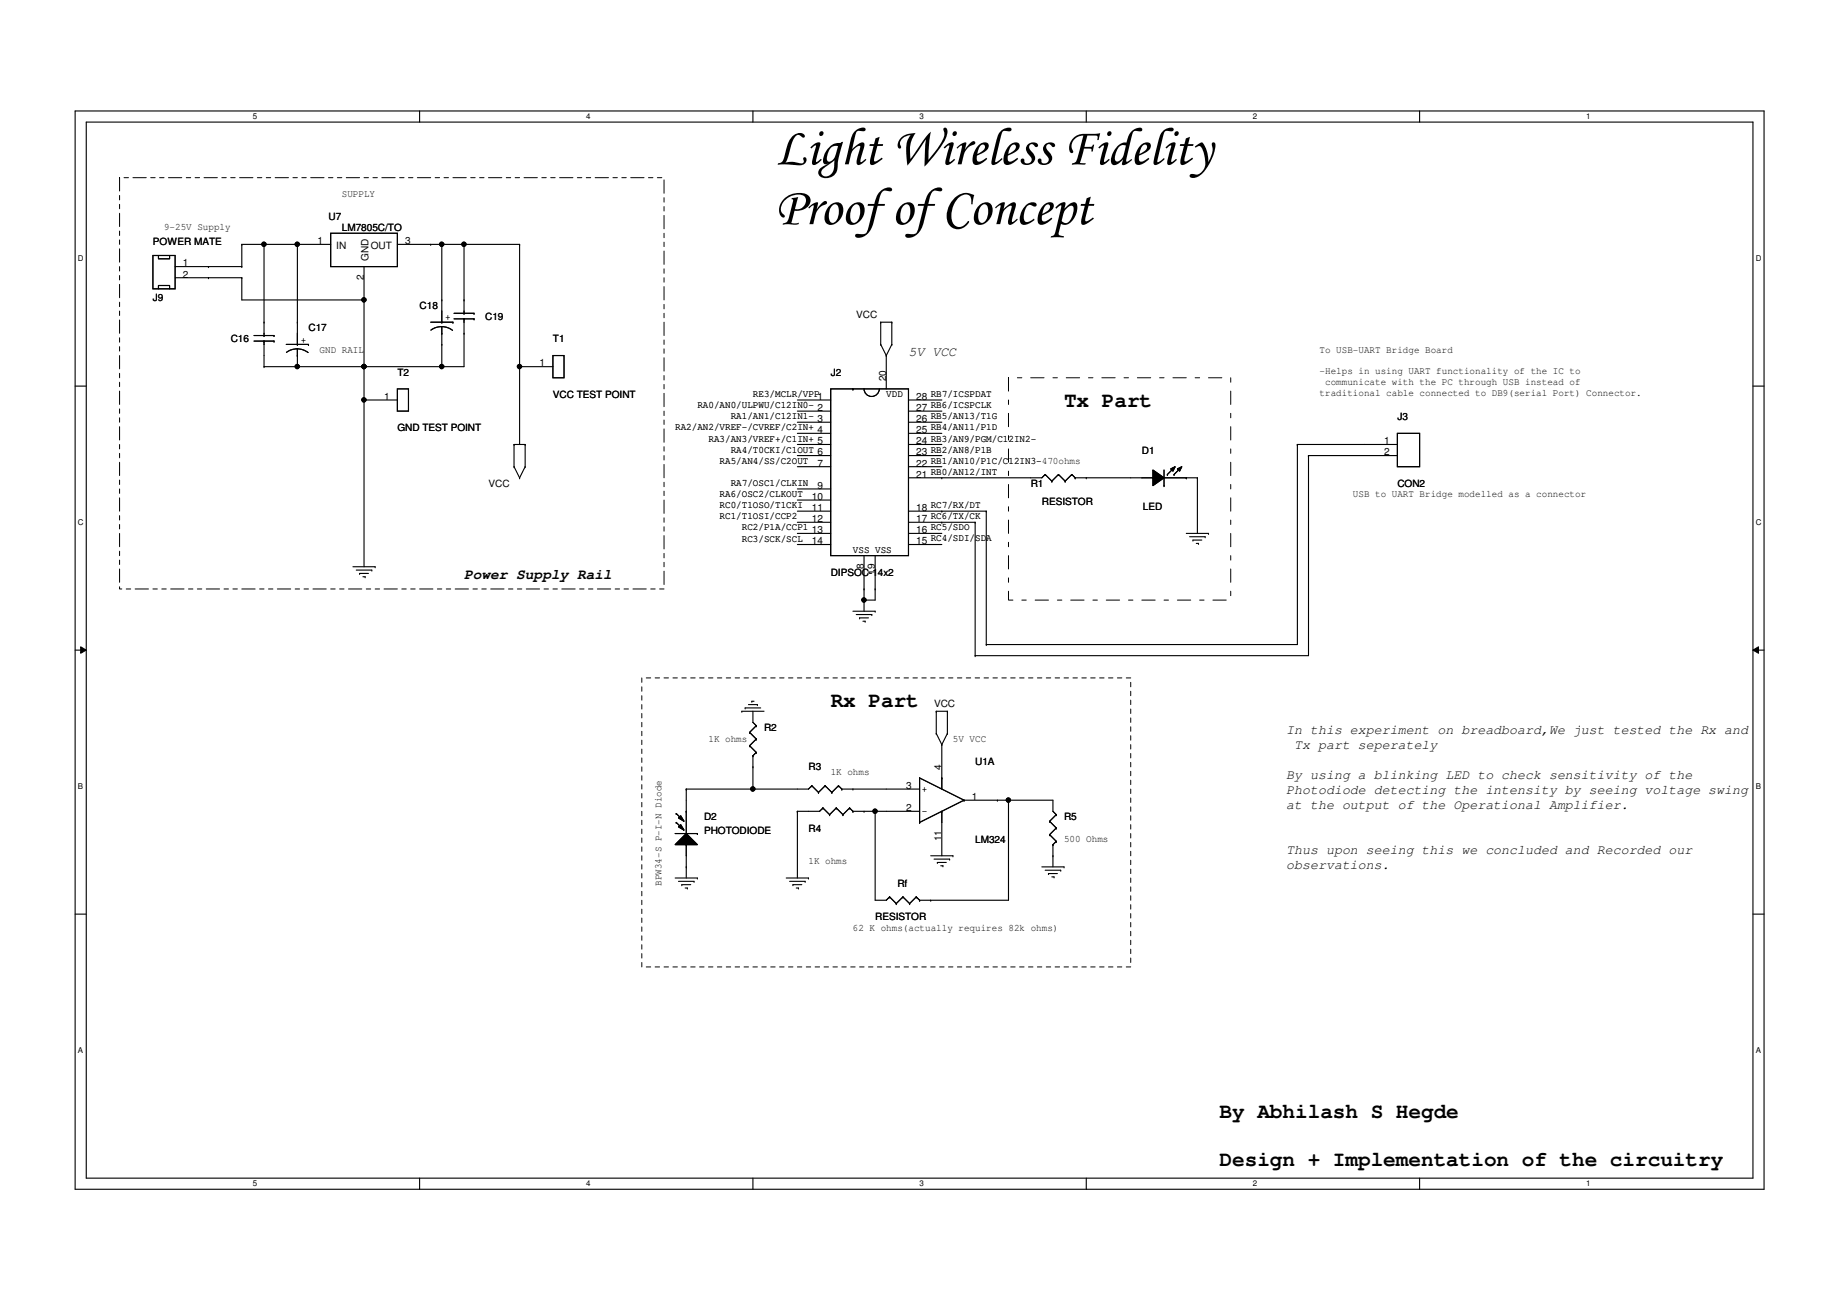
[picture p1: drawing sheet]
<svg xmlns="http://www.w3.org/2000/svg" width="420mm" height="297mm" viewBox="0 0 420 297" stroke-linecap="round" stroke-linejoin="round" font-family="sans-serif">
<path d="M17.2 25.4h386.1v246.3h-386.1zM19.7 27.9h381v241.3h-381z" fill="none" stroke="#000" stroke-width=".25"/>
<g fill="#fff">
<path d="M57.8 25.6h1v2h-1z"/>
<path d="M57.8 269.5h1v1.9h-1z"/>
</g>
<path d="M95.9 25.4v2.5M95.9 269.2v2.5" fill="none" stroke="#000" stroke-width=".25"/>
<g fill="#fff">
<path d="M134 25.6h1v2h-1z"/>
<path d="M134 269.5h1v1.9h-1z"/>
</g>
<path d="M172.1 25.4v2.5M172.1 269.2v2.5" fill="none" stroke="#000" stroke-width=".25"/>
<g fill="#fff">
<path d="M210.2 25.6h1v2h-1z"/>
<path d="M210.2 269.5h1v1.9h-1z"/>
</g>
<path d="M248.3 25.4v2.5M248.3 269.2v2.5" fill="none" stroke="#000" stroke-width=".25"/>
<g fill="#fff">
<path d="M286.4 25.6h1v2h-1z"/>
<path d="M286.4 269.5h1v1.9h-1z"/>
</g>
<path d="M324.5 25.4v2.5M324.5 269.2v2.5" fill="none" stroke="#000" stroke-width=".25"/>
<g fill="#fff">
<path d="M362.6 25.6h1v2h-1z"/>
<path d="M362.6 269.5h1v1.9h-1z"/>
<path d="M17.8 58h1.3v2h-1.3z"/>
<path d="M401.4 58h1.2v2h-1.2z"/>
<path d="M17.8 118.4h1.3v2h-1.3z"/>
<path d="M401.4 118.4h1.2v2h-1.2z"/>
</g>
<path d="M17.2 88.2h2.5M400.7 88.2h2.6" fill="none" stroke="#000" stroke-width=".25"/>
<g fill="#fff">
<path d="M17.8 178.7h1.2v2h-1.2z"/>
<path d="M401.4 178.7h1.1v2h-1.1z"/>
</g>
<path d="M17.2 148.5h2.5M400.7 148.5h2.6" fill="none" stroke="#000" stroke-width=".25"/>
<path d="M18.4 147.8l1.3 .7-1.3 .8zM400.7 148.5l1.3-.7v1.5z" fill="#000"/>
<path d="M18.4 147.8l1.3 .7-1.3 .8zM400.7 148.5l1.3-.7v1.5z" fill="none" stroke="#000" stroke-width=".23"/>
<g fill="#fff">
<path d="M17.8 239h1.2v2h-1.2z"/>
<path d="M401.4 239h1.1v2h-1.1z"/>
</g>
<g fill="none" stroke="#000" stroke-width=".25">
<path d="M35 58.4h5v7.6h-5zM36.2 58.4v.7h2.6v-.7M55.3 55.8h.1M55.3 55.8h20.3M55.3 55.8v5.1M60.4 55.8h.1M60.4 55.8v20.9M68 55.8v22.9M75.6 53.3h15.2v7.6h-15.2zM90.8 55.8h28M98.5 55.8h.1M101 55.8h.1"/>
<path d="M101 55.8v17.8M106.1 55.8h.1M106.1 55.8v15.8M118.8 55.8h.1M118.8 55.8v45.8M36.2 66v-.8h2.6v.8M40 60.9h15.3M40 63.5h15.3M47.7 60.9h.1M47.7 63.5h.1M55.3 63.5h.1M55.3 60.9h.1"/>
<path d="M55.3 63.5v5h27.9M58.1 77.9h4.5M58.1 76.7h4.5M60.4 73.6h.1M60.4 76.7h.1M60.4 77.9h.1M60.4 77.9v5.9M62.6 77.9h.1M62.6 76.7h.1M65.4 78.7h5.1M68 73.6h.1M68 78.7h.1"/>
<path d="M68 79.7l1 .2 1.4 .7M68 79.7l-1.6 .3-.9 .5M68 79.7v4.1M70.5 78.7h.1M83.2 68.5h.1M83.2 60.9v68.6M98.5 73.6h5M101 68.5h.1M101 78.7h.1M101 76.2h.1M101 73.6h.1M101 74.6l1 .2 1.5 .7"/>
<path d="M101 74.6l-1.6 .3-.9 .5M101 74.6v9.2M103.5 73.6h.1M103.8 72.9h4.6M103.8 71.6h4.6M106.1 68.5h.1M106.1 76.2h.1M106.1 71.6h.1M106.1 72.9h.1M106.1 72.9v10.9h-45.7M108.4 72.9h.1M108.4 71.6h.1"/>
<path d="M201.3 78.7h.1M201.3 73.6h.1M201.3 78.7l1.3 2.5M201.3 73.6v5.1M201.3 73.6h2.6M203.9 73.6h.1M203.9 78.7h.1M203.9 73.6v5.1M203.9 78.7l-1.3 2.5M60.4 83.8h.1M68 83.8h.1M68 81.2h.1"/>
<path d="M83.2 83.8h.1M83.2 91.4h.1M83.2 91.4h7.6M90.8 88.9h2.6v5h-2.6zM101 83.8h.1M118.8 83.8h.1M118.8 83.8h7.6M126.4 81.2h2.5v5.1h-2.5zM182.3 91.4h7.6M182.3 93.9h7.6M182.3 96.5h7.6M182.3 99h7.6"/>
<path d="M189.9 88.9h17.8v38.1h-17.8zM195 88.9h.1M197.5 88.9a1.76 1.76 0 0 0 1.8 1.7 1.76 1.76 0 0 0 1.7-1.7M202.6 81.2h.1M202.6 81.2v7.7M207.7 91.4h7.6M207.7 93.9h7.6M207.7 96.5h7.6M207.7 99h7.6M319.4 99h5.1v7.6h-5.1zM117.5 106.6h.1M117.5 101.6h.1"/>
<path d="M117.5 101.6h2.5M117.5 106.6l1.3 2.6M117.5 101.6v5M118.8 109.2h.1M120 101.6h.1M120 106.6h.1M120 101.6v5M120 106.6l-1.2 2.6M182.3 116.8h7.6M182.3 119.3h7.6M182.3 104.1h7.6M182.3 101.6h7.6"/>
<path d="M182.3 106.6h7.6M182.3 111.7h7.6M182.3 114.3h7.6M207.7 116.8h17.8M207.7 119.3h15.2M207.7 104.1h7.6M207.7 101.6h7.6M207.7 106.6h7.6M215.3 109.2h.1M215.3 116.8h.1M215.3 119.3h.1M222.9 119.3h.1"/>
<path d="M222.9 119.3v30.5M225.5 116.8h.1M225.5 116.8v30.5M238.9 108.4h.1M238.9 108.4l-.7 .8h-30.5M238.9 108.4l1.5 1.5M240.4 109.9h.1M242 108.4h.1M242 108.4l-1.6 1.5M242 108.4l1.5 1.5M243.5 109.9h.1M245 108.4h.1"/>
<path d="M245 108.4l-1.5 1.5M245 108.4l.8 .8M245.8 109.2h.1M245.8 109.2h17.8M248.3 109.2h.1M263.6 107.4l2.5 1.8-2.5 1.8zM263.6 109.2h.1M266.1 111h.1M266.1 109.2h7.6M266.1 107.4v3.6M266.9 108.4h.1M267.6 107.1l1-.5-.5 1.1z"/>
<path d="M268.4 108.4h.1M268.4 106.9l-1.5 1.5M269.1 107.1l1.1-.5-.5 1.1zM269.9 106.9l-1.5 1.5M271.2 109.2h.1M273.7 109.2h.1M273.7 109.2v12.7M296.6 101.6h.1M296.6 101.6v45.7h-71.1M296.6 101.6h22.8M299.1 104.1h.1M299.1 104.1v45.7h-76.2"/>
<path d="M299.1 104.1h20.3M80.7 129.5h5.1M81.4 130.3h3.6M82.2 131h.1M82.2 131h2M83 131.8h.5M83.5 131.8h.1M85 130.3h.1M85.8 129.5h.1M182.3 121.9h7.6M182.3 124.4h7.6M195 139.7h5.1"/>
<path d="M197.5 137.1h.1M197.5 134.6h.1M197.5 127v12.7M200.1 134.6h.1M200.1 139.7h.1M200.1 127v10.1h-2.6M207.7 121.9h7.6M207.7 124.4h7.6M271.2 121.9h5.1M271.9 122.6h3.6M272.7 123.4h.1M272.7 123.4h2"/>
<path d="M273.5 124.2h.5M274 124.2h.1M275.5 122.6h.1M276.3 121.9h.1M195.7 140.4h3.6M196.5 141.2h.1M196.5 141.2h2M197.3 141.9h.5M197.8 141.9h.1M199.3 140.4h.1M222.9 149.8h.1M225.5 147.3h.1"/>
<path d="M169.6 162.5h.1M169.6 162.5h5.1M170.3 161.8h.1M170.3 161.8h3.6M171.1 161h2M171.4 167.3h.1M171.4 170.4h.1M171.4 167.3l1.5 1.6M171.4 170.4l1.5 1.5M171.9 160.2h.1M171.9 160.2h.5M172.1 175.2h.1"/>
<path d="M172.1 172.7h.1M172.1 162.5v2.6l.8 .7M172.1 172.7v7.6M172.9 165.8h.1M172.9 168.9h.1M172.9 171.9h.1M172.9 165.8l-1.5 1.5M172.9 168.9l-1.5 1.5M172.9 171.9l-.8 .8M173.1 161h.1M185.6 179.5h.1M185.6 179.5l-.8 .8h-27.9"/>
<path d="M185.6 179.5l1.5 1.6M188.6 179.5h.1M188.6 179.5l-1.5 1.6M188.6 179.5l1.5 1.6M191.7 179.5h.1M191.7 179.5l-1.6 1.6M191.7 179.5l.7 .8M210.2 177.8h.1M210.2 177.8l10.2 5M210.2 177.8v10.1M214 167.6h.1M214 162.5h.1"/>
<path d="M214 167.6l1.3 2.5M214 162.5v5.1M214 162.5h2.6M215.3 170.1h.1M215.3 177.8h.1M215.3 170.1v10.2M216.6 162.5h.1M216.6 167.6h.1M216.6 162.5v5.1M216.6 167.6l-1.3 2.5M154.3 190.5h5.1M154.6 187.9h.1"/>
<path d="M154.6 185.9h.1M154.6 187.9l1.5 1.5M154.6 185.9l1.5 1.5M155.1 186.9l.5-.5 .8 1.3zM155.1 188.9l.5-.5 .8 1.3zM156.9 190.5l2.5 2.5h-5.1zM156.9 180.3h.1M156.9 198.1h.1M156.9 193h.1M156.9 185.4h.1M156.9 180.3v10.2M156.9 193v7.6"/>
<path d="M159.4 190.5h.1M172.1 180.3h.1M182.3 185.4h.1M182.3 185.4v15.2M187.1 181.1h.1M188.1 184.6h.1M188.1 184.6l-.7 .8h-5.1M188.1 184.6l1.5 1.5M189.6 186.1h.1M190.1 181.1h.1M191.2 184.6h.1M191.2 184.6l-1.6 1.5"/>
<path d="M191.2 184.6l1.5 1.5M192.4 180.3h.1M192.4 180.3h17.8M192.7 186.1h.1M194.2 184.6h.1M194.2 184.6l-1.5 1.5M194.2 184.6l.8 .8M195 180.3h.1M195 185.4h.1M195 185.4h15.2M197.5 185.4h.1M200.1 185.4h.1"/>
<path d="M200.1 185.4v20.3h2.5l.8-.8M210.2 187.9h.1M212.8 195.5h5M213.5 196.3h3.6M214.3 197.1h.1M214.3 197.1h2M215 197.8h.5M215.3 185.4h.1M215.3 185.4v10.1M215.5 197.8h.1M217.1 196.3h.1M217.8 195.5h.1"/>
<path d="M220.4 182.8h.1M220.4 182.8h20.3v2.6l.8 .7M220.4 182.8l-10.2 5.1M228 182.8h.1M230.5 182.8h.1M230.5 182.8v22.9h-20.3M238.2 198.1h5M238.9 198.8h3.6M239.7 199.6h.1M239.7 199.6h2M239.9 187.7h.1M239.9 190.7h.1"/>
<path d="M239.9 187.7l1.6 1.5M239.9 190.7l1.6 1.5M240.7 195.5h.1M240.7 193h.1M240.7 193v5.1M241.5 186.1h.1M241.5 189.2h.1M241.5 192.2h.1M241.5 186.1l-1.6 1.6M241.5 189.2l-1.6 1.5M241.5 192.2l-.8 .8M242.5 198.8h.1"/>
<path d="M243.2 198.1h.1M17.2 208.9h2.5M154.3 200.6h5.1M155.1 201.4h3.6M155.9 202.1h.1M155.9 202.1h2M156.6 202.9h.5M157.1 202.9h.1M158.7 201.4h.1M159.4 200.6h.1M179.7 200.6h5.1M180.5 201.4h3.6"/>
<path d="M181.3 202.1h.1M181.3 202.1h2M182 202.9h.5M182.5 202.9h.1M184.1 201.4h.1M184.8 200.6h.1M203.4 204.9h.1M203.4 204.9l1.5 1.6M204.9 206.5h.1M206.4 204.9h.1M206.4 204.9l-1.5 1.6M206.4 204.9l1.5 1.6"/>
<path d="M207.9 206.5h.1M209.5 204.9h.1M209.5 204.9l-1.6 1.6M209.5 204.9l.7 .8M210.2 205.7h.1M212.8 205.7h.1M240.4 200.4h.5M240.9 200.4h.1M400.7 208.9h2.6"/>
<circle cx="60.3" cy="55.8" r=".49"/>
<circle cx="68" cy="55.8" r=".49"/>
<circle cx="101" cy="55.8" r=".49"/>
<circle cx="106.1" cy="55.8" r=".49"/>
<circle cx="83.2" cy="68.5" r=".49"/>
<circle cx="68" cy="83.8" r=".49"/>
<circle cx="83.2" cy="83.8" r=".49"/>
<circle cx="83.2" cy="91.4" r=".49"/>
<circle cx="101" cy="83.8" r=".49"/>
<circle cx="118.8" cy="83.8" r=".49"/>
<circle cx="197.5" cy="137.1" r=".49"/>
<circle cx="172.1" cy="180.3" r=".49"/>
<circle cx="200" cy="185.4" r=".49"/>
<circle cx="230.5" cy="182.8" r=".49"/>
</g>
<g fill="#000">
<path d="M156.9 190.5l2.5 2.5h-5.1zM155.1 186.9l.5-.5 .8 1.3zM155.1 188.9l.5-.5 .8 1.3z"/>
<path d="M263.6 107.4l2.5 1.8-2.5 1.8z" fill-rule="evenodd"/>
<path d="M263.6 107.4l2.5 1.8-2.5 1.8z" fill-rule="evenodd"/>
<path d="M267.6 107.1l1-.5-.5 1.1z" fill-rule="evenodd"/>
<path d="M267.6 107.1l1-.5-.5 1.1z" fill-rule="evenodd"/>
<path d="M269.1 107.1l1.1-.5-.5 1.1z" fill-rule="evenodd"/>
<path d="M269.1 107.1l1.1-.5-.5 1.1z" fill-rule="evenodd"/>
<circle cx="60.3" cy="55.8" r=".49"/>
<circle cx="68" cy="55.8" r=".49"/>
<circle cx="101" cy="55.8" r=".49"/>
<circle cx="106.1" cy="55.8" r=".49"/>
<circle cx="83.2" cy="68.5" r=".49"/>
<circle cx="68" cy="83.8" r=".49"/>
<circle cx="83.2" cy="83.8" r=".49"/>
<circle cx="83.2" cy="91.4" r=".49"/>
<circle cx="101" cy="83.8" r=".49"/>
<circle cx="118.8" cy="83.8" r=".49"/>
<circle cx="197.5" cy="137.1" r=".49"/>
<circle cx="172.1" cy="180.3" r=".49"/>
<circle cx="200" cy="185.4" r=".49"/>
<circle cx="230.5" cy="182.8" r=".49"/>
</g>
<path d="M230.5 86.3h50.8v50.8h-50.8z" fill="none" stroke="#000" stroke-width=".23" stroke-dasharray="3 2 1 2"/>
<path d="M146.7 154.9h111.8v66h-111.8z" fill="none" stroke="#000" stroke-width=".23" stroke-dasharray="1 1 1 1 1 1 1 1"/>
<path d="M27.3 40.6h124.5v94h-124.5z" fill="none" stroke="#000" stroke-width=".23" stroke-dasharray="3 1 1 1 1 1"/>
<g font-size="12.2">
<text x="177.2" y="37.5">Light Wireless Fidelity</text>
<text x="177.2" y="51.2">Proof of Concept</text>
</g>
<g font-size="4.8">
<text x="243.2" y="92.9">Tx Part</text>
<text x="189.9" y="161.5">Rx Part</text>
<text x="278.8" y="255.5">By Abhilash S Hegde</text>
<text x="278.8" y="266.5">Design + Implementation of the circuitry</text>
</g>
<text font-size="3.3" x="106.1" y="132.3">Power Supply Rail</text>
<g font-size="3">
<text x="207.7" y="81.3">5V VCC</text>
<text x="294" y="167.6">In this experiment on breadboard,We just tested the Rx and</text>
<text x="295.9" y="171.1">Tx part seperately</text>
<text x="294" y="177.9">By using a blinking LED to check sensitivity of the</text>
<text x="294" y="181.4">Photodiode detecting the intensity by seeing voltage swing</text>
<text x="294" y="184.8">at the output of the Operational Amplifier.</text>
<text x="294" y="195.1">Thus upon seeing this we concluded and Recorded our</text>
<text x="294" y="198.5">observations.</text>
</g>
<g font-size="2.3">
<text x="78.1" y="45">SUPPLY</text>
<text x="37.5" y="52.6">9-25V Supply</text>
<text x="75.1" y="50.3">U7</text>
<text x="78.1" y="52.8">LM7805C/TO</text>
<text x="35" y="55.9">POWER MATE</text>
<text x="72.5" y="55.8">1</text>
<text x="76.9" y="56.9">IN</text>
<text x="84.3" y="59.6" transform="rotate(-90 84.3 59.6)">GND</text>
<text x="84.7" y="56.9">OUT</text>
<text x="92.6" y="55.8">3</text>
<text x="41.8" y="60.9">1</text>
<text x="41.8" y="63.4">2</text>
<text x="83.2" y="64" transform="rotate(-90 83.2 64)">2</text>
<text x="35" y="68.8">J9</text>
<text x="95.9" y="70.6">C18</text>
<text x="70.5" y="75.7">C17</text>
<text x="101.8" y="73.2">+</text>
<text x="110.9" y="73.2">C19</text>
<text x="195.7" y="72.6">VCC</text>
<text x="52.7" y="78.2">C16</text>
<text x="68.7" y="78.3">+</text>
<text x="73.1" y="80.6">GND RAIL</text>
<text x="123.3" y="83.7">1</text>
<text x="126.4" y="78.2">T1</text>
<text x="301.7" y="80.6">To USB-UART Bridge Board</text>
<text x="90.8" y="85.9">T2</text>
<text x="189.9" y="85.9">J2</text>
<text x="202.6" y="87.1" transform="rotate(-90 202.6 87.1)">20</text>
<text x="301.7" y="85.6">-Helps in using UART functionality of the IC to</text>
<text x="302.9" y="88.1">communicate with the PC through USB instead of</text>
<text x="87.8" y="91.4">1</text>
<text x="126.4" y="90.9">VCC TEST POINT</text>
<text x="159.4" y="93.3">RA0/AN0/ULPWU/C12IN0-</text>
<text x="167" y="95.8">RA1/AN1/C12IN1-</text>
<text x="172.1" y="90.7">RE3/MCLR/VPP</text>
<text x="186.8" y="91.4">1</text>
<text x="186.8" y="93.9">2</text>
<text x="202.6" y="90.7">VDD</text>
<text x="209.5" y="91.4">28</text>
<text x="209.5" y="93.9">27</text>
<text x="212.8" y="90.7">RB7/ICSPDAT</text>
<text x="212.8" y="93.3">RB6/ICSPCLK</text>
<text x="212.8" y="95.8">RB5/AN13/T1G</text>
<text x="301.7" y="90.6">traditional cable connected to DB9(serial Port) Connector.</text>
<text x="90.8" y="98.6">GND TEST POINT</text>
<text x="154.3" y="98.3">RA2/AN2/VREF-/CVREF/C2IN+</text>
<text x="162" y="100.9">RA3/AN3/VREF+/C1IN+</text>
<text x="186.8" y="96.4">3</text>
<text x="186.8" y="99">4</text>
<text x="186.8" y="101.5">5</text>
<text x="209.5" y="96.4">26</text>
<text x="209.5" y="99">25</text>
<text x="209.5" y="101.5">24</text>
<text x="212.8" y="98.3">RB4/AN11/P1D</text>
<text x="212.8" y="100.9">RB3/AN9/PGM/C12IN2-</text>
<text x="316.4" y="101.5">1</text>
<text x="319.4" y="96">J3</text>
<text x="164.5" y="106">RA5/AN4/SS/C2OUT</text>
<text x="167" y="103.4">RA4/T0CKI/C1OUT</text>
<text x="186.8" y="104.1">6</text>
<text x="186.8" y="106.6">7</text>
<text x="209.5" y="104.1">23</text>
<text x="209.5" y="106.6">22</text>
<text x="212.8" y="103.4">RB2/AN8/P1B</text>
<text x="212.8" y="106">RB1/AN10/P1C/C12IN3-470ohms</text>
<text x="212.8" y="106">RB1/AN10/P1C/C12IN3-</text>
<text x="261" y="103.6">D1</text>
<text x="316.4" y="104.1">2</text>
<text x="111.7" y="111.3">VCC</text>
<text x="164.5" y="113.6">RA6/OSC2/CLKOUT</text>
<text x="167" y="111">RA7/OSC1/CLKIN</text>
<text x="186.8" y="111.7">9</text>
<text x="209.5" y="109.1">21</text>
<text x="212.8" y="108.5">RB0/AN12/INT</text>
<text x="235.6" y="111.3">R1</text>
<text x="309.3" y="113.6">USB to UART Bridge modelled as a connector</text>
<text x="319.4" y="111.3">CON2</text>
<text x="164.5" y="116.1">RC0/T1OSO/T1CKI</text>
<text x="164.5" y="118.7">RC1/T1OSI/CCP2</text>
<text x="185.6" y="114.2">10</text>
<text x="185.6" y="116.8">11</text>
<text x="185.6" y="119.3">12</text>
<text x="209.5" y="116.8">18</text>
<text x="209.5" y="119.3">17</text>
<text x="212.8" y="116.1">RC7/RX/DT</text>
<text x="212.8" y="118.6">RC6/TX/CK</text>
<text x="238.2" y="115.3">RESISTOR</text>
<text x="261.3" y="116.6">LED</text>
<text x="169.6" y="121.2">RC2/P1A/CCP1</text>
<text x="169.6" y="123.7">RC3/SCK/SCL</text>
<text x="185.6" y="121.8">13</text>
<text x="185.6" y="124.4">14</text>
<text x="209.5" y="121.8">16</text>
<text x="209.5" y="124.4">15</text>
<text x="212.8" y="121.2">RC5/SDO</text>
<text x="212.8" y="123.7">RC4/SDI/SDA</text>
<text x="189.9" y="131.6">DIPSOC-14x2</text>
<text x="195" y="126.3">VSS VSS</text>
<text x="197.5" y="130" transform="rotate(-90 197.5 130)">8</text>
<text x="200" y="131.3" transform="rotate(-90 200 131.3)">19</text>
<text x="213.5" y="161.5">VCC</text>
<text x="174.7" y="167.1">R2</text>
<text x="162" y="169.5">1K ohms</text>
<text x="217.8" y="169.5">5V VCC</text>
<text x="184.8" y="176">R3</text>
<text x="189.9" y="177.1">1K ohms</text>
<text x="215.3" y="176" transform="rotate(-90 215.3 176)">4</text>
<text x="222.9" y="174.8">U1A</text>
<text x="207.2" y="180.3">3</text>
<text x="207.2" y="185.3">2</text>
<text x="210.7" y="186">-</text>
<text x="210.7" y="180.9">+</text>
<text x="222.2" y="182.8">1</text>
<text x="160.9" y="187.5">D2</text>
<text x="160.9" y="190.5">PHOTODIODE</text>
<text x="184.8" y="190">R4</text>
<text x="243.2" y="187.5">R5</text>
<text x="184.8" y="197.4">1K ohms</text>
<text x="215.3" y="192.2" transform="rotate(-90 215.3 192.2)">11</text>
<text x="222.9" y="192.5">LM324</text>
<text x="243.2" y="192.3">500 Ohms</text>
<text x="151.2" y="202.4" transform="rotate(-90 151.2 202.4)">BPW34-S P-I-N Diode</text>
<text x="205.1" y="202.7">Rf</text>
<text x="195" y="212.6">62 K ohms(actually requires 82k ohms)</text>
<text x="200.1" y="210.3">RESISTOR</text>
</g>
<g font-size="1.8">
<text x="57.8" y="27.2">5</text>
<text x="134" y="27.2">4</text>
<text x="210.2" y="27.2">3</text>
<text x="286.4" y="27.2">2</text>
<text x="362.6" y="27.2">1</text>
<text x="17.8" y="59.6">D</text>
<text x="401.4" y="59.6">D</text>
<text x="17.8" y="120">C</text>
<text x="401.4" y="120">C</text>
<text x="17.8" y="180.3">B</text>
<text x="401.4" y="180.3">B</text>
<text x="17.8" y="240.6">A</text>
<text x="401.4" y="240.6">A</text>
<text x="57.8" y="271.1">5</text>
<text x="134" y="271.1">4</text>
<text x="210.2" y="271.1">3</text>
<text x="286.4" y="271.1">2</text>
<text x="362.6" y="271.1">1</text>
</g>
</svg>
